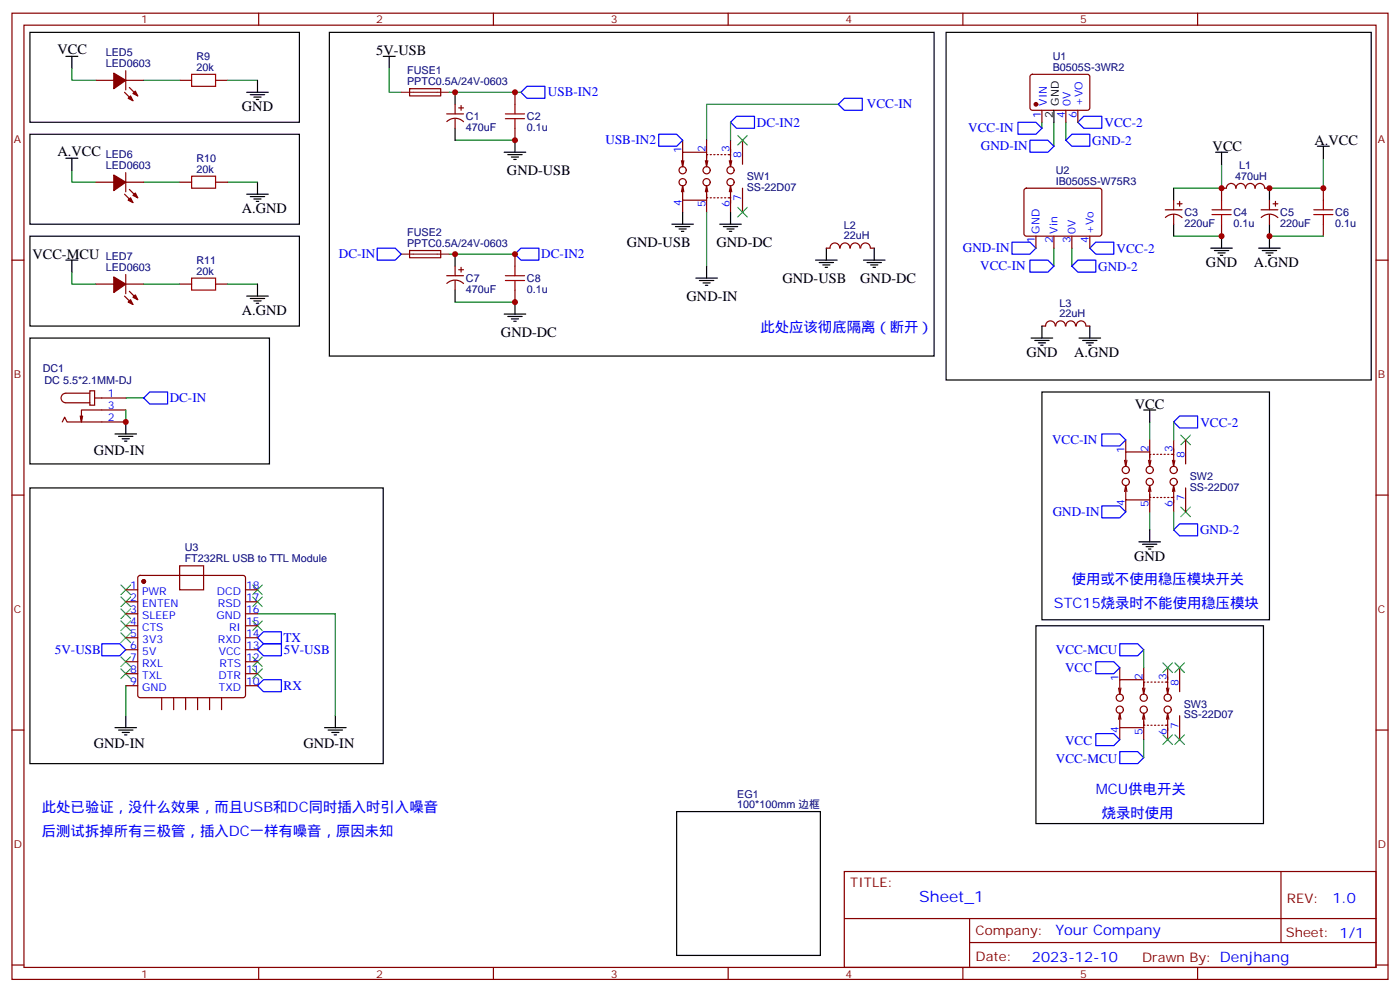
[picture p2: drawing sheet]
<svg xmlns="http://www.w3.org/2000/svg" width="412mm" height="292mm" viewBox="0 0 412 292" stroke-linecap="round" stroke-linejoin="round" font-family="sans-serif">
<g fill="none" stroke="#870000" stroke-width=".35">
<path d="M3.5 3.9h405.4v284.3h-405.4zM7.1 7.4h398.2v277.3h-398.2zM76.2 3.9v3.5M145.3 3.9v3.5M214.5 3.9v3.5M283.6 3.9v3.5M352.8 3.9v3.5M28.2 23.6h5.3M36.7 27.2l2.5 2.4M37 20.8v5.7M37 23.6h5.3M38.1 25.8l2.5 2.4"/>
<path d="M52.9 23.6h3.5M63.5 23.6h3.5M120.7 26.1h9.1v2.1h-9.1zM131.6 33.5h4.9M131.6 35.8a3.5 3.5 0 0 1 4.9 0M134.1 30.7v2.8M134.1 34.9v2.8M135.1 31.8h1.4M135.8 31v1.5M151.7 27.2v3.5M151.7 37.7v3.6M303.6 22.1l.5-.2h16.5l.4 .7v9.4l-.7 .5-16.5-.1-.4-.6v-9.2z"/>
<path d="M306.9 32.5v3.5M314 32.5v3.5M317.5 32.5v3.5M28.2 53.6h5.3M36.7 57.2l2.5 2.4M37 50.8v5.6M37 53.6h5.3M38.1 55.7l2.5 2.5M52.9 53.6h3.5M63.5 53.6h3.5M200.7 47.3l.4 1.7M201.1 54.7v4.2h7"/>
<path d="M201.1 41.3v3.5M201.1 58.9v3.5M201.1 54.7l.3 1.7M201.1 54.7l-.4 1.7M201.4 47.3l-.3 1.7M207.8 47.3l.3 1.7 .4-1.7M207.8 56.4l.3-1.7 .4 1.7M208.1 44.8h-7v4.2M208.1 55.4v2.8h.4M208.1 41.3v5.3M208.1 57.2v5.2M208.5 45.5h-.4v2.8"/>
<path d="M209.2 45.5h.3M209.2 58.2h.3M210.3 45.5h.3M210.3 58.2h.3M211.3 45.5h.4M211.3 58.2h.4M212.4 45.5h.3M212.4 58.2h.3M213.4 45.5h.4M213.4 58.2h.4M214.5 45.5h.7v2.8M214.8 47.3l.4 1.7 .3-1.7"/>
<path d="M214.8 56.4l.4-1.7 .3 1.7M215.2 55.4v2.8h-.7M215.2 41.3v4.4M215.2 58v4.4M218.7 41.3v7M218.7 55.4v7M301.9 55.6l.4-.2h21.8l.5 .7-.1 13-.7 .4-21.7-.1-.5-.6v-12.7zM345.7 58.9v2.8M346.8 60h1.4M347.5 59.3v1.4M373.9 55.4h-1.4a1.41 1.41 0 0 0-1.4-1.4 1.41 1.41 0 0 0-1.4 1.4 1.41 1.41 0 0 0-1.4-1.4 1.41 1.41 0 0 0-1.4 1.4 1.41 1.41 0 0 0-1.4-1.4 1.41 1.41 0 0 0-1.4 1.4 1.41 1.41 0 0 0-1.4-1.4 1.41 1.41 0 0 0-1.5 1.4h-1.4v3.5M373.9 58.9v2.8"/>
<path d="M375 60h1.4M375.7 59.3v1.4M389.8 55.4v3.5M3.5 76.6h3.6M120.7 73.7h9.1v2.1h-9.1zM134.1 78.3v2.8M135.1 79.4h1.4M135.8 78.7v1.4M151.7 74.8v3.5M243.4 73h1.1M244.5 73a1.41 1.41 0 0 1 1.4-1.5 1.41 1.41 0 0 1 1.4 1.5M247.5 73a1.41 1.41 0 0 1 1.4-1.5 1.41 1.41 0 0 1 1.4 1.5"/>
<path d="M250.5 73a1.41 1.41 0 0 1 1.4-1.5 1.41 1.41 0 0 1 1.4 1.5M253.5 73a1.41 1.41 0 0 1 1.4-1.5 1.41 1.41 0 0 1 1.4 1.5M256.5 73h1M305.2 69.5v3.5M310.4 69.5v3.5M315.7 69.5v3.5M321 69.5v3.5M343.3 61.7h4.9M343.3 64a3.5 3.5 0 0 1 4.9 0M345.7 63.1v2.9M359.8 66v3.5M371.5 61.7h4.9"/>
<path d="M371.5 64a3.5 3.5 0 0 1 4.9 0M373.9 63.1v2.9M389.8 66v3.5M405.3 76.6h3.6M28.2 83.6h5.3M36.7 87.1l2.5 2.5M37 80.8v5.6M37 83.6h5.3M38.1 85.7l2.5 2.5M52.9 83.6h3.5M63.5 83.6h3.5M131.6 81.1h4.9"/>
<path d="M131.6 83.4a3.5 3.5 0 0 1 4.9 0M134.1 82.5v2.9M151.7 85.4v3.5M306.9 96h1.1M308 95.9a1.41 1.41 0 0 1 1.4-1.5 1.41 1.41 0 0 1 1.4 1.5M311 95.9a1.41 1.41 0 0 1 1.4-1.5 1.41 1.41 0 0 1 1.4 1.5M314 95.9a1.41 1.41 0 0 1 1.4-1.5 1.41 1.41 0 0 1 1.4 1.5M317 95.9a1.41 1.41 0 0 1 1.4-1.5 1.41 1.41 0 0 1 1.4 1.5M320 96h1M26.5 115h1.4v4.2h-1.4zM26.5 115.7h-7.1a1.41 1.41 0 0 0-1.4 1.4 1.41 1.41 0 0 0 1.4 1.4h7.1M27.9 117.1h9.1"/>
<path d="M18.3 124.2l.7-1.4 .8 1.4h17.2M24.3 122.4l-.3 1.8M37 120.6h-13v3.6l-.4-1.8M331.3 135.5l.3 1.7M331.6 129.5v3.5M332 135.5l-.4 1.7M338.3 135.5l.4 1.7 .3-1.7M338.7 133h-7.1v4.2M338.7 129.5v5.3M339 133.7h-.3v2.8M339.7 133.7h.4M340.8 133.7h.3"/>
<path d="M341.8 133.7h.4M342.9 133.7h.4M344 133.7h.3M345 133.7h.7v2.8M345.4 135.5l.3 1.7 .4-1.7M345.7 129.5v4.4M349.2 129.5v7M3.5 145.7h3.6M331.6 142.9v4.2h7.1M331.6 142.9l.4 1.7M331.6 147.1v3.5M331.6 142.9l-.3 1.7"/>
<path d="M338.3 144.6l.4-1.7 .3 1.7M338.7 143.6v2.8h.3M338.7 145.3v5.3M339.7 146.4h.4M340.8 146.4h.3M341.8 146.4h.4M342.9 146.4h.4M344 146.4h.3M345.4 144.6l.3-1.7 .4 1.7M345.7 143.6v2.8h-.7M345.7 146.2v4.4M349.2 143.6v7"/>
<path d="M405.3 145.7h3.6M37 173.6h3.6M37 177.1h3.6M40.8 169.5l.5-.2h30.3l.5 .2 .2 .5v34.6l-.2 .5-.5 .2h-30.3l-.5-.2-.2-.5v-34.6zM52.9 166.5h7.1v7.1h-7.1zM72.3 173.6h3.5M72.3 177.1h3.5M37 180.6h3.6M37 184.1h3.6M37 187.7h3.6M37 191.2h3.6M37 194.7h3.6"/>
<path d="M37 198.3h3.6M72.3 180.6h3.5M72.3 184.1h3.5M72.3 187.7h3.5M72.3 191.2h3.5M72.3 194.7h3.5M72.3 198.3h3.5M329.8 196.5v3.5M336.9 196.5v5.3M344 196.5v4.4M347.5 196.5v7.1M3.5 214.8h3.6"/>
<path d="M37 201.8h3.6M47.6 205.3v3.5M51.2 205.3v3.5M54.7 205.3v3.5M58.2 205.3v3.5M61.7 205.3v3.5M65.3 205.3v3.5M72.3 201.8h3.5M329.5 202.5l.3 1.8M329.8 209.9v4.2h7.1M329.8 214.1v3.6M329.8 209.9l.4 1.8"/>
<path d="M329.8 209.9l-.3 1.8M330.2 202.5l-.4 1.8M336.5 202.5l.4 1.8 .4-1.8M336.5 211.7l.4-1.8 .4 1.8M336.9 200h-7.1v4.3M336.9 210.6v2.8h.4M336.9 212.4v5.3M337.3 200.7h-.4v2.9M338 200.7h.3M338 213.4h.3M339 200.7h.4M339 213.4h.4"/>
<path d="M340.1 200.7h.3M340.1 213.4h.3M341.1 200.7h.4M341.1 213.4h.4M342.2 200.7h.3M342.2 213.4h.3M343.3 200.7h.7v2.9M343.6 202.5l.4 1.8 .3-1.8M343.6 211.7l.4-1.8 .3 1.8M344 210.6v2.8h-.7M344 213.3v4.4M347.5 210.6v7.1"/>
<path d="M405.3 214.8h3.6M248.7 256.5h156.6v28.2h-156.6zM377.3 256.5v20.9M248.7 270.3h156.5M285.6 277.4h119.6M285.6 270.3v14.1M3.5 284h3.6M76.2 284.7v3.5M145.3 284.7v3.5M214.5 284.7v3.5M283.6 284.7v3.5M352.8 284.7v3.5"/>
<path d="M405.3 284h3.6"/>
<circle cx="201.1" cy="53.6" r="1.06"/>
<circle cx="201.1" cy="50.1" r="1.06"/>
<circle cx="208.1" cy="53.6" r="1.06"/>
<circle cx="208.1" cy="50.1" r="1.06"/>
<circle cx="215.2" cy="53.6" r="1.06"/>
<circle cx="215.2" cy="50.1" r="1.06"/>
<circle cx="331.6" cy="138.3" r="1.06"/>
<circle cx="338.7" cy="138.3" r="1.06"/>
<circle cx="345.7" cy="138.3" r="1.06"/>
<circle cx="331.6" cy="141.8" r="1.06"/>
<circle cx="338.7" cy="141.8" r="1.06"/>
<circle cx="345.7" cy="141.8" r="1.06"/>
<circle cx="329.8" cy="208.8" r="1.06"/>
<circle cx="329.8" cy="205.3" r="1.06"/>
<circle cx="336.9" cy="208.8" r="1.06"/>
<circle cx="336.9" cy="205.3" r="1.06"/>
<circle cx="344" cy="208.8" r="1.06"/>
<circle cx="344" cy="205.3" r="1.06"/>
</g>
<g fill="none" stroke="#000" stroke-width=".35">
<path d="M8.8 9.5h79.4v26.5h-79.4zM19.4 16.6h3.5M21.2 16.6v3.5M97 9.5h178.2v95.3h-178.2zM112.9 16.6h3.5M114.7 16.6v3.5M278.7 9.5h125.2v102.3h-125.2zM8.8 39.5h79.4v26.5h-79.4zM72.7 27.2h6.3M73.7 27.9h4.3M74.8 28.6h2.1M75.5 29.3h.7"/>
<path d="M75.8 23.6v3.6M134.1 27.2v3.5M134.1 37.7v3.6M310.4 32.5v3.5M19.4 46.6h3.5M21.2 46.6v3.5M72.7 57.2h6.3M73.7 57.9h4.3M74.8 58.6h2.1M75.5 59.3h.7M75.8 53.6v3.6M148.5 44.8h6.4"/>
<path d="M149.6 45.5h4.2M150.6 46.2h2.2M151.3 46.9h.7M151.7 41.3v3.5M345.7 55.4v3.5M358.1 44.8h3.5M359.8 44.8v3.5M373.9 55.4v3.5M388.1 43h3.5M389.8 43v3.6M8.8 69.5h79.4v26.5h-79.4zM19.4 76.6h3.5"/>
<path d="M21.2 76.6v3.5M134.1 74.8v3.5M197.9 66h6.4M199 66.7h4.2M200 67.4h2.1M200.7 68.1h.7M201.1 62.4v3.6M208.1 78.3v3.5M212 66h6.4M213.1 66.7h4.2M214.1 67.4h2.2M214.8 68.1h.7"/>
<path d="M215.2 62.4v3.6M240.2 76.6h6.4M241.3 77.3h4.2M242.4 78h2.1M243.1 78.7h.7M243.4 73v3.6M254.4 76.6h6.3M255.4 77.3h4.2M256.5 78h2.1M257.2 78.7h.7M257.5 73v3.6M345.7 66v3.5"/>
<path d="M356.7 73h6.3M357.7 73.7h4.2M358.8 74.4h2.1M359.5 75.1h.7M359.8 69.5v3.5M370.8 73h6.3M371.8 73.7h4.3M372.9 74.4h2.1M373.6 75.1h.7M373.9 66v7M8.8 99.5h70.6v37h-70.6zM72.7 87.1h6.3"/>
<path d="M73.7 87.8h4.3M74.8 88.5h2.1M75.5 89.3h.7M75.8 83.6v3.5M134.1 85.4v3.5M148.5 92.4h6.4M149.6 93.1h4.2M150.6 93.8h2.2M151.3 94.5h.7M151.7 88.9v3.5M205 81.8h6.3M206 82.5h4.3"/>
<path d="M207.1 83.3h2.1M207.8 84h.7M303.7 99.5h6.4M306.9 96v3.5M317.9 99.5h6.3M321 96v3.5M304.8 100.2h4.2M305.9 100.9h2.1M306.6 101.6h.7M306.9 115.4h67v67h-67zM318.9 100.2h4.2M320 100.9h2.1"/>
<path d="M320.7 101.6h.7M33.9 127.7h6.3M34.9 128.4h4.3M36 129.1h2.1M36.7 129.8h.7M37 124.2v3.5M336.9 120.6h3.5M338.7 120.6v3.6M8.8 143.6h104.1v81.1h-104.1zM335.5 159.5h6.3M338.7 155.9v3.6M336.5 160.2h4.3"/>
<path d="M337.6 160.9h2.1M338.3 161.6h.7M305.2 184.1h67v58.3h-67zM33.9 214.1h6.3M34.9 214.8h4.3M36 215.5h2.1M36.7 216.3h.7M37 210.6v3.5M95.6 214.1h6.4M96.7 214.8h4.2M97.7 215.5h2.1M98.4 216.3h.7"/>
<path d="M98.8 210.6v3.5M199.3 238.8h42.4v42.4h-42.4z"/>
</g>
<g fill="#870000" stroke="#870000" stroke-width=".35">
<path d="M33.5 21.5l3.5 2.1-3.5 2.5z"/>
<path d="M37.7 28.9l.8-.7 .7 1.4z"/>
<path d="M39.2 27.5l.7-.7 .7 1.4z"/>
<path d="M33.5 51.5l3.5 2.1-3.5 2.5z"/>
<path d="M37.7 58.9l.8-.7 .7 1.4z"/>
<path d="M39.2 57.5l.7-.7 .7 1.4z"/>
<path d="M33.5 81.5l3.5 2.1-3.5 2.5z"/>
<path d="M38.5 88.2l.7 1.4-1.5-.7z"/>
<path d="M39.2 87.5l.7-.7 .7 1.4z"/>
<circle cx="305.2" cy="30.7" r=".53"/>
<circle cx="42.3" cy="171.1" r=".53"/>
</g>
<g fill="none" stroke="#a10000" stroke-width=".35">
<path d="M56.4 21.9h7.1v3.5h-7.1zM148.9 34.9h5.6M148.9 33.5h5.6M151.7 30.7v2.8M151.7 34.9v2.8M56.4 51.9h7.1v3.5h-7.1zM359.8 58.9v2.8M389.8 58.9v2.8M151.7 78.3v2.8M357 63.1h5.7M357 61.7h5.7M359.8 63.1v2.9"/>
<path d="M387 63.1h5.6M387 61.7h5.6M389.8 63.1v2.9M56.4 81.8h7.1v3.6h-7.1zM148.9 82.5h5.6M148.9 81.1h5.6M151.7 82.5v2.9"/>
</g>
<g fill="none" stroke="#008700" stroke-width=".35">
<path d="M21.2 20.1v3.5h7M42.3 23.6h10.6M67 23.6h8.8M114.7 20.1v7.1h3.5M132.3 27.2h21.2M215.2 36v5.3M246.9 30.7h-38.8v10.6M306.9 36v1.7M310.4 36v7M314 36v5.3M21.2 50.1v3.5h7M42.3 53.6h10.6"/>
<path d="M67 53.6h8.8M134.1 41.3h17.6M359.8 48.3v7.1h-14.1M389.8 46.6v8.8h-15.9M132.3 74.8h19.4M208.1 62.4v15.9M310.4 73v5.3M315.7 73v5.3M345.7 69.5h14.1M373.9 69.5h15.9M21.2 80.1v3.5h7M42.3 83.6h10.6"/>
<path d="M67 83.6h8.8M134.1 88.9h17.6M37 117.1h5.3M37 120.6v3.6M338.7 124.2v5.3M345.7 124.2v5.3M338.7 150.6v5.3M345.7 150.6v5.3M75.8 180.6h23v30M336.9 191.2v5.3M37 201.8v8.8M336.9 217.7v5.3"/>
</g>
<g fill="none" stroke="#3c3" stroke-width=".35">
<path d="M217.3 39.9l2.8 2.8M220.1 39.9l-2.8 2.8M217.3 61l2.8 2.9M220.1 61l-2.8 2.9M347.8 128.1l2.9 2.8M350.7 128.1l-2.9 2.8M347.8 149.2l2.9 2.8M350.7 149.2l-2.9 2.8M35.6 172.2l2.9 2.8M35.6 175.7l2.9 2.8M35.6 179.2l2.9 2.8M38.5 172.2l-2.9 2.8"/>
<path d="M38.5 175.7l-2.9 2.8M38.5 179.2l-2.9 2.8M74.4 172.2l2.9 2.8M74.4 175.7l2.9 2.8M77.3 172.2l-2.9 2.8M77.3 175.7l-2.9 2.8M35.6 182.7l2.9 2.9M35.6 186.3l2.9 2.8M35.6 193.3l2.9 2.8M35.6 196.8l2.9 2.9M38.5 182.7l-2.9 2.9M38.5 186.3l-2.9 2.8"/>
<path d="M38.5 193.3l-2.9 2.8M38.5 196.8l-2.9 2.9M74.4 182.7l2.9 2.9M74.4 193.3l2.9 2.8M74.4 196.8l2.9 2.9M77.3 182.7l-2.9 2.9M77.3 193.3l-2.9 2.8M77.3 196.8l-2.9 2.9M342.5 195.1l2.9 2.8M345.4 195.1l-2.9 2.8M346.1 195.1l2.8 2.8M348.9 195.1l-2.8 2.8"/>
<path d="M342.5 216.3l2.9 2.8M345.4 216.3l-2.9 2.8M346.1 216.3l2.8 2.8M348.9 216.3l-2.8 2.8"/>
</g>
<g fill="none" stroke="#00f" stroke-width=".35">
<path d="M155.2 25.4h5.3v3.5h-5.3l-1.7-1.7zM194 39.5h5.3l1.8 1.8-1.8 1.7h-5.3zM217 34.2h5.2v3.5h-5.2l-1.8-1.7zM248.7 28.9h5.3v3.6h-5.3l-1.8-1.8zM299.9 36h5.3l1.7 1.7-1.7 1.8h-5.3zM317.5 36l1.8-1.8h5.3v3.5h-5.3zM303.4 41.3h5.3l1.7 1.7-1.7 1.8h-5.3zM314 41.3l1.7-1.8h5.3v3.5h-5.3zM111.1 73h5.3l1.8 1.8-1.8 1.8h-5.3zM151.7 74.8l1.8-1.8h5.2v3.6h-5.2zM298.1 71.3h5.3l1.8 1.7-1.8 1.8h-5.3zM303.4 76.6h5.3l1.7 1.7-1.7 1.8h-5.3z"/>
<path d="M317.5 76.6h5.3v3.5h-5.3l-1.8-1.8zM322.8 71.3h5.3v3.5h-5.3l-1.8-1.8zM42.3 117.1l1.8-1.7h5.3v3.5h-5.3zM324.6 127.7h5.2l1.8 1.8-1.8 1.7h-5.2zM345.7 124.2l1.8-1.8h5.3v3.5h-5.3zM324.6 148.9h5.2l1.8 1.7-1.8 1.8h-5.2zM345.7 155.9l1.8-1.7h5.3v3.5h-5.3zM30 189.4h5.3l1.7 1.8-1.7 1.8h-5.3zM75.8 187.7l1.8-1.8h5.3v3.5h-5.3zM77.6 189.4h5.3v3.6h-5.3l-1.8-1.8zM322.8 194.7h5.3l1.7 1.8-1.7 1.8h-5.3zM329.8 189.4h5.3l1.8 1.8-1.8 1.8h-5.3z"/>
<path d="M77.6 200h5.3v3.6h-5.3l-1.8-1.8zM322.8 215.9h5.3l1.7 1.8-1.7 1.7h-5.3zM329.8 221.2h5.3l1.8 1.8-1.8 1.7h-5.3z"/>
</g>
<path d="M118.2 27.2h14.1M118.2 74.8h14.1" fill="none" stroke="#8c2424" stroke-width=".35"/>
<g fill="#c00">
<circle cx="359.8" cy="55.4" r=".88"/>
<circle cx="359.8" cy="69.5" r=".88"/>
<circle cx="373.9" cy="55.4" r=".88"/>
<circle cx="389.8" cy="55.4" r=".88"/>
<circle cx="373.9" cy="69.5" r=".88"/>
<circle cx="37" cy="124.2" r=".88"/>
<circle cx="151.7" cy="88.9" r=".88"/>
<circle cx="151.7" cy="74.8" r=".88"/>
<circle cx="134.1" cy="74.8" r=".88"/>
<circle cx="151.7" cy="41.3" r=".88"/>
<circle cx="151.7" cy="27.2" r=".88"/>
<circle cx="134.1" cy="27.2" r=".88"/>
</g>
<text font-size="4.6" fill="#00f" x="270.8" y="265.5">Sheet_1</text>
<g font-size="4.2">
<text x="16.9" y="15.9">VCC</text>
<text x="110.8" y="16.2">5V-USB</text>
<text x="71.3" y="32.8">GND</text>
<text x="16.9" y="45.9">A.VCC</text>
<text x="357.2" y="44.4">VCC</text>
<text x="387.2" y="42.7">A.VCC</text>
<text x="149.3" y="51.5">GND-USB</text>
<text x="71.3" y="62.8">A.GND</text>
<text x="9.5" y="76.2">VCC-MCU</text>
<text x="184.6" y="72.7">GND-USB</text>
<text x="211.1" y="72.7">GND-DC</text>
<text x="230.5" y="83.3">GND-USB</text>
<text x="253.4" y="83.3">GND-DC</text>
<text x="355.2" y="78.7">GND</text>
<text x="369.4" y="78.7">A.GND</text>
<text x="202.3" y="88.6">GND-IN</text>
<text x="71.3" y="92.8">A.GND</text>
<text x="147.6" y="99.2">GND-DC</text>
<text x="302.3" y="105.1">GND</text>
<text x="316.4" y="105.1">A.GND</text>
<text x="334.3" y="120.3">VCC</text>
<text x="27.6" y="133.8">GND-IN</text>
<text x="334.1" y="165.1">GND</text>
<text x="27.6" y="220.2">GND-IN</text>
<text x="89.4" y="220.2">GND-IN</text>
</g>
<g font-size="4.2" fill="#00f">
<text x="224" y="97.7">此处应该彻底隔离（断开）</text>
<text x="315.7" y="171.8">使用或不使用稳压模块开关</text>
<text x="310.4" y="178.9">STC15烧录时不能使用稳压模块</text>
<text x="322.8" y="233.5">MCU供电开关</text>
<text x="12.3" y="238.8">此处已验证，没什么效果，而且USB和DC同时插入时引入噪音</text>
<text x="12.3" y="245.9">后测试拆掉所有三极管，插入DC一样有噪音，原因未知</text>
<text x="324.6" y="240.6">烧录时使用</text>
<text x="392.5" y="265.7">1.0</text>
<text x="310.9" y="275.3">Your Company</text>
<text x="304" y="283.1">2023-12-10</text>
</g>
<g font-size="3.9" fill="#00f">
<text x="161.4" y="28.4">USB-IN2</text>
<text x="255.4" y="31.9">VCC-IN</text>
<text x="223" y="37.2">DC-IN2</text>
<text x="285.2" y="39">VCC-IN</text>
<text x="325.4" y="37.3">VCC-2</text>
<text x="178.4" y="42.5">USB-IN2</text>
<text x="288.9" y="44.2">GND-IN</text>
<text x="321.7" y="42.6">GND-2</text>
<text x="99.8" y="76">DC-IN</text>
<text x="159.5" y="76">DC-IN2</text>
<text x="283.7" y="74.2">GND-IN</text>
<text x="328.9" y="74.4">VCC-2</text>
<text x="288.7" y="79.5">VCC-IN</text>
<text x="323.5" y="79.7">GND-2</text>
<text x="50" y="118.3">DC-IN</text>
<text x="353.6" y="125.5">VCC-2</text>
<text x="309.9" y="130.7">VCC-IN</text>
<text x="310.1" y="151.8">GND-IN</text>
<text x="353.5" y="157.3">GND-2</text>
<text x="83.5" y="188.9">TX</text>
<text x="16.2" y="192.5">5V-USB</text>
<text x="83.6" y="192.5">5V-USB</text>
<text x="311" y="192.6">VCC-MCU</text>
<text x="313.7" y="197.8">VCC</text>
<text x="83.5" y="203">RX</text>
<text x="313.7" y="219.2">VCC</text>
<text x="311" y="224.4">VCC-MCU</text>
</g>
<g font-size="3.9" fill="#800">
<text x="250.5" y="261.1">TITLE:</text>
<text x="379.1" y="265.7">REV:</text>
<text x="287.4" y="275.3">Company:</text>
<text x="378.7" y="275.9">Sheet: 1/1</text>
<text x="287.4" y="282.9">Date:</text>
<text x="336.4" y="283">Draw</text>
<text x="346.6" y="283">n By: Denjhang</text>
</g>
<g font-size="3.2" fill="#800">
<text x="41.6" y="6.9">1</text>
<text x="110.8" y="6.9">2</text>
<text x="179.9" y="6.9">3</text>
<text x="249.1" y="6.9">4</text>
<text x="318.2" y="6.9">5</text>
<text x="4.1" y="42">A</text>
<text x="405.9" y="42">A</text>
<text x="4.1" y="111.1">B</text>
<text x="405.9" y="111.1">B</text>
<text x="4.1" y="180.3">C</text>
<text x="405.9" y="180.3">C</text>
<text x="4.1" y="249.4">D</text>
<text x="405.9" y="249.4">D</text>
<text x="41.6" y="287.7">1</text>
<text x="110.8" y="287.7">2</text>
<text x="179.9" y="287.7">3</text>
<text x="249.1" y="287.7">4</text>
<text x="318.2" y="287.7">5</text>
</g>
<g font-size="3.2" fill="#000080">
<text x="31.2" y="16.6">LED5</text>
<text x="57.9" y="17.6">R9</text>
<text x="310.1" y="17.6">U1</text>
<text x="31.2" y="19.8">LED0603</text>
<text x="57.9" y="20.8">20k</text>
<text x="119.9" y="21.8">FUSE1</text>
<text x="310.1" y="20.8">B0505S-3WR2</text>
<text x="119.9" y="25">PPTC0.5A/24V-0603</text>
<text x="137.2" y="35.3">C1</text>
<text x="155.2" y="35.3">C2</text>
<text x="137.2" y="38.5">470uF</text>
<text x="155.2" y="38.5">0.1u</text>
<text x="31.2" y="46.6">LED6</text>
<text x="57.9" y="47.6">R10</text>
<text x="31.2" y="49.7">LED0603</text>
<text x="57.9" y="50.8">20k</text>
<text x="219.9" y="53">SW1</text>
<text x="311" y="51.2">U2</text>
<text x="363.8" y="53">470uH</text>
<text x="365.1" y="49.7">L1</text>
<text x="219.9" y="56.2">SS-22D07</text>
<text x="311" y="54.3">IB0505S-W75R3</text>
<text x="348.9" y="63.6">C3</text>
<text x="363.4" y="63.6">C4</text>
<text x="377.1" y="63.6">C5</text>
<text x="393.3" y="63.6">C6</text>
<text x="119.9" y="69.5">FUSE2</text>
<text x="248.6" y="70.4">22uH</text>
<text x="248.6" y="67.4">L2</text>
<text x="348.9" y="66.7">220uF</text>
<text x="363.4" y="66.7">0.1u</text>
<text x="377.1" y="66.7">220uF</text>
<text x="393.3" y="66.7">0.1u</text>
<text x="31.2" y="76.6">LED7</text>
<text x="57.9" y="77.6">R11</text>
<text x="119.9" y="72.7">PPTC0.5A/24V-0603</text>
<text x="31.2" y="79.7">LED0603</text>
<text x="57.9" y="80.8">20k</text>
<text x="137.2" y="83">C7</text>
<text x="155.2" y="83">C8</text>
<text x="137.2" y="86.1">470uF</text>
<text x="155.2" y="86.1">0.1u</text>
<text x="312.1" y="93.4">22uH</text>
<text x="312.1" y="90.3">L3</text>
<text x="12.6" y="109.4">DC1</text>
<text x="13.1" y="113">DC 5.5*2.1MM-DJ</text>
<text x="350.5" y="141.2">SW2</text>
<text x="350.5" y="144.4">SS-22D07</text>
<text x="54.4" y="165.5">FT232RL USB to TTL Module</text>
<text x="54.4" y="162.3">U3</text>
<text x="348.7" y="208.2">SW3</text>
<text x="348.7" y="211.4">SS-22D07</text>
<text x="217.2" y="237.8">100*100mm 边框</text>
<text x="217.2" y="234.8">EG1</text>
</g>
<g font-size="3.2" fill="#00f">
<text x="306.6" y="34.6" transform="rotate(-90 306.6 34.6)">1</text>
<text x="308.3" y="31.2" transform="rotate(-90 308.3 31.2)">VIN</text>
<text x="313.6" y="34.6" transform="rotate(-90 313.6 34.6)">4</text>
<text x="315.4" y="31.2" transform="rotate(-90 315.4 31.2)">0V</text>
<text x="317.1" y="34.6" transform="rotate(-90 317.1 34.6)">6</text>
<text x="318.9" y="31.2" transform="rotate(-90 318.9 31.2)">+VO</text>
<text x="200.7" y="45.2" transform="rotate(-90 200.7 45.2)">1</text>
<text x="207.8" y="44.8" transform="rotate(-90 207.8 44.8)">2</text>
<text x="214.8" y="44.8" transform="rotate(-90 214.8 44.8)">3</text>
<text x="218.4" y="46.6" transform="rotate(-90 218.4 46.6)">8</text>
<text x="218.4" y="59.2" transform="rotate(-90 218.4 59.2)">7</text>
<text x="200.7" y="60.6" transform="rotate(-90 200.7 60.6)">4</text>
<text x="207.8" y="60.9" transform="rotate(-90 207.8 60.9)">5</text>
<text x="214.8" y="60.9" transform="rotate(-90 214.8 60.9)">6</text>
<text x="304.8" y="71.5" transform="rotate(-90 304.8 71.5)">1</text>
<text x="306.2" y="68.8" transform="rotate(-90 306.2 68.8)">GND</text>
<text x="310.1" y="71.5" transform="rotate(-90 310.1 71.5)">2</text>
<text x="311.5" y="68.8" transform="rotate(-90 311.5 68.8)">Vin</text>
<text x="315.4" y="71.5" transform="rotate(-90 315.4 71.5)">3</text>
<text x="316.8" y="68.8" transform="rotate(-90 316.8 68.8)">0V</text>
<text x="320.7" y="71.5" transform="rotate(-90 320.7 71.5)">4</text>
<text x="322.1" y="68.8" transform="rotate(-90 322.1 68.8)">+Vo</text>
<text x="31.7" y="116.8">1</text>
<text x="31.7" y="123.8">2</text>
<text x="31.7" y="120.3">3</text>
<text x="331.3" y="133.3" transform="rotate(-90 331.3 133.3)">1</text>
<text x="338.3" y="133" transform="rotate(-90 338.3 133)">2</text>
<text x="345.4" y="133" transform="rotate(-90 345.4 133)">3</text>
<text x="348.9" y="134.8" transform="rotate(-90 348.9 134.8)">8</text>
<text x="331.3" y="148.8" transform="rotate(-90 331.3 148.8)">4</text>
<text x="338.3" y="149.1" transform="rotate(-90 338.3 149.1)">5</text>
<text x="345.4" y="149.1" transform="rotate(-90 345.4 149.1)">6</text>
<text x="348.9" y="147.4" transform="rotate(-90 348.9 147.4)">7</text>
<text x="38.4" y="173.2">1</text>
<text x="72.5" y="173.2">18</text>
<text x="38.4" y="176.7">2</text>
<text x="41.9" y="178.5">ENTEN</text>
<text x="41.9" y="175">PWR</text>
<text x="63.9" y="175">DCD</text>
<text x="64.2" y="178.5">RSD</text>
<text x="72.5" y="176.7">17</text>
<text x="38.4" y="183.8">4</text>
<text x="38.4" y="180.3">3</text>
<text x="41.9" y="185.6">CTS</text>
<text x="41.9" y="182">SLEEP</text>
<text x="63.7" y="182">GND</text>
<text x="67.5" y="185.6">RI</text>
<text x="72.5" y="180.3">16</text>
<text x="72.5" y="183.8">15</text>
<text x="38.4" y="190.9">6</text>
<text x="38.4" y="187.3">5</text>
<text x="41.9" y="189.1">3V3</text>
<text x="64.2" y="189.1">RXD</text>
<text x="72.5" y="187.3">14</text>
<text x="72.5" y="190.9">13</text>
<text x="38.4" y="197.9">8</text>
<text x="38.4" y="194.4">7</text>
<text x="41.9" y="196.1">RXL</text>
<text x="41.9" y="192.6">5V</text>
<text x="64.4" y="192.6">VCC</text>
<text x="64.7" y="196.1">RTS</text>
<text x="72.5" y="194.4">12</text>
<text x="72.5" y="197.9">11</text>
<text x="38.4" y="201.4">9</text>
<text x="41.9" y="203.2">GND</text>
<text x="41.9" y="199.7">TXL</text>
<text x="64.4" y="199.7">DTR</text>
<text x="64.4" y="203.2">TXD</text>
<text x="72.5" y="201.4">10</text>
<text x="329.5" y="200.4" transform="rotate(-90 329.5 200.4)">1</text>
<text x="336.5" y="200" transform="rotate(-90 336.5 200)">2</text>
<text x="343.6" y="200" transform="rotate(-90 343.6 200)">3</text>
<text x="347.1" y="201.8" transform="rotate(-90 347.1 201.8)">8</text>
<text x="329.5" y="215.8" transform="rotate(-90 329.5 215.8)">4</text>
<text x="347.1" y="214.4" transform="rotate(-90 347.1 214.4)">7</text>
<text x="336.5" y="216.2" transform="rotate(-90 336.5 216.2)">5</text>
<text x="343.6" y="216.2" transform="rotate(-90 343.6 216.2)">6</text>
</g>
<g font-size="3.2">
<text x="310.1" y="34.6" transform="rotate(-90 310.1 34.6)">2</text>
<text x="311.9" y="31.2" transform="rotate(-90 311.9 31.2)">GND</text>
</g>
</svg>
